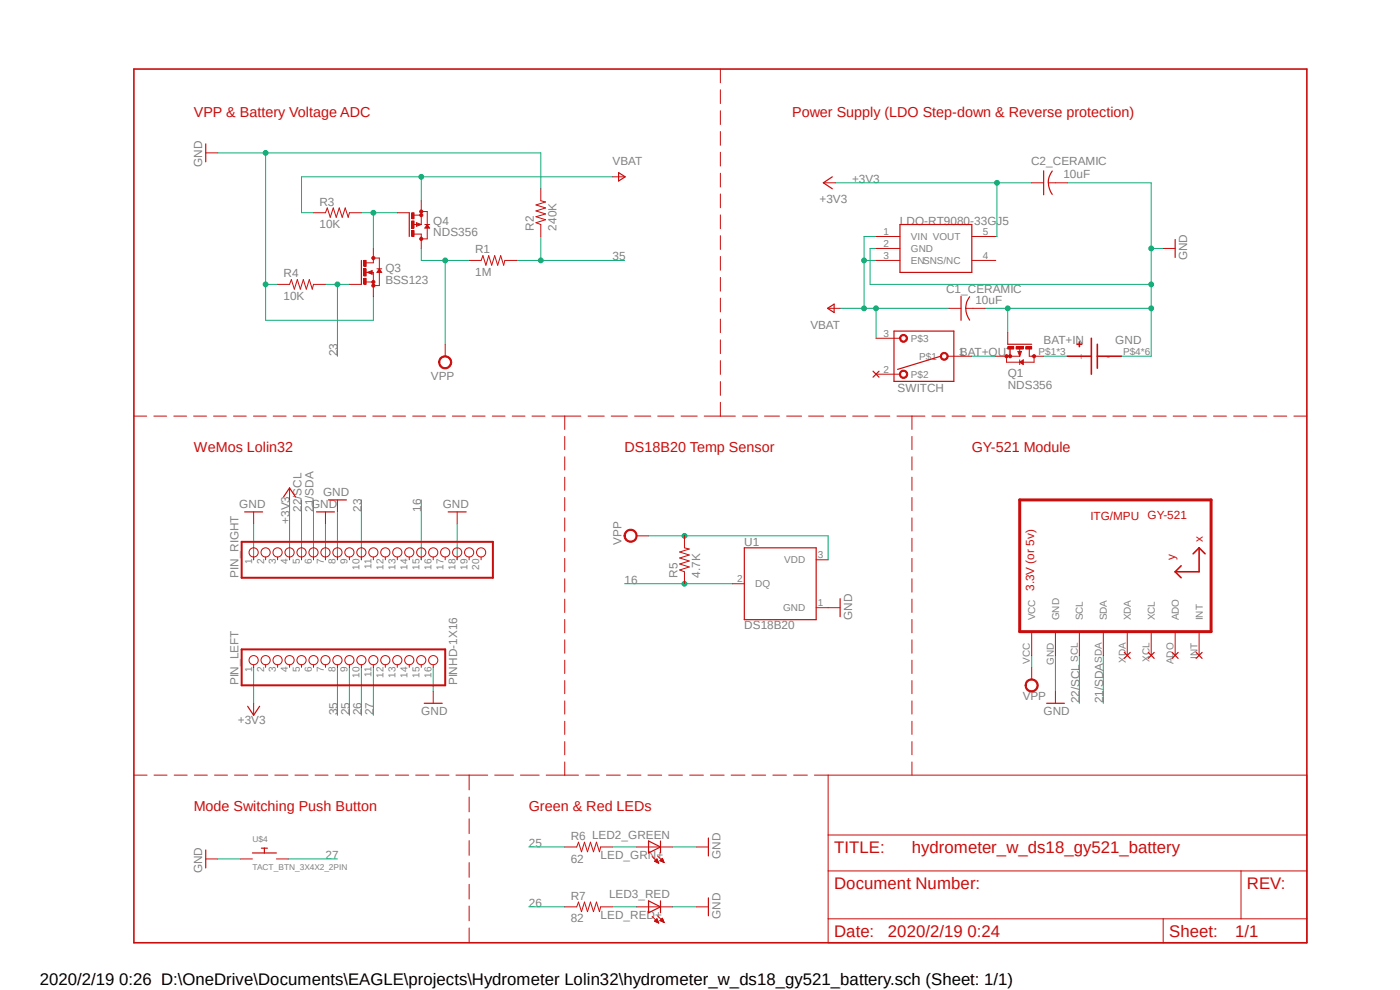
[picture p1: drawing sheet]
<svg xmlns="http://www.w3.org/2000/svg" width="297mm" height="210mm" viewBox="0 0 297 210" stroke-linecap="round" stroke-linejoin="round" font-family="sans-serif">
<path d="M27.9 14.3l249.7 186.2M277.6 14.3l-249.7 186.2" fill="none" stroke="#fff" stroke-width=".21"/>
<path d="M76.7 45.1h7.6M79.2 45.1v7.6" fill="none" stroke="#0dab76" stroke-width=".21"/>
<circle cx="79.2" cy="45.1" r=".51" fill="#0dab76"/>
<g fill="none" stroke="#0dab76" stroke-width=".21">
<path d="M109.6 55.2h22.9M114.7 50.2v5"/>
<circle cx="79.2" cy="45.1" r=".51"/>
</g>
<circle cx="114.7" cy="55.2" r=".51" fill="#0dab76"/>
<g fill="none" stroke="#0dab76" stroke-width=".21">
<path d="M46.2 32.4h68.5v7.6M56.3 32.4v27.9h2.6M71.6 141.6v10.1"/>
<circle cx="114.7" cy="55.2" r=".51"/>
</g>
<circle cx="56.3" cy="32.4" r=".51" fill="#0dab76"/>
<g fill="none" stroke="#0dab76" stroke-width=".21">
<path d="M56.3 60.3v7.6h22.9v-5"/>
<circle cx="56.3" cy="32.4" r=".51"/>
</g>
<circle cx="56.3" cy="60.3" r=".51" fill="#0dab76"/>
<g fill="none" stroke="#0dab76" stroke-width=".21">
<path d="M226.4 38.8h17.8v13.9"/>
<circle cx="56.3" cy="60.3" r=".51"/>
</g>
<circle cx="244.2" cy="52.7" r=".51" fill="#0dab76"/>
<g fill="none" stroke="#0dab76" stroke-width=".21">
<path d="M246.8 52.7h-2.6v22.9M244.2 65.4h-30.4v5.1"/>
<circle cx="244.2" cy="52.7" r=".51"/>
</g>
<circle cx="244.2" cy="65.4" r=".51" fill="#0dab76"/>
<g fill="none" stroke="#0dab76" stroke-width=".21">
<path d="M209 65.4h4.8M237.9 75.6h6.3"/>
<circle cx="244.2" cy="65.4" r=".51"/>
</g>
<circle cx="213.8" cy="65.4" r=".51" fill="#0dab76"/>
<g fill="none" stroke="#0dab76" stroke-width=".21">
<path d="M184.6 60.3h59.6"/>
<circle cx="213.8" cy="65.4" r=".51"/>
</g>
<circle cx="244.2" cy="60.3" r=".51" fill="#0dab76"/>
<g fill="none" stroke="#0dab76" stroke-width=".21">
<path d="M185.8 52.7h-1.2v7.6M69 60.3h5.1M71.6 60.3v15.3M53.8 111.1v7.6M64 106v12.7M69 111.1v7.6M71.6 108.6v10.1M97 111.1v7.6M223.9 139v7.6M229 139v10.2M91.9 141.6v5M142.7 179.7h5"/>
<path d="M46.2 182.2h4.8M142.7 192.4h5"/>
<circle cx="244.2" cy="60.3" r=".51"/>
</g>
<circle cx="71.6" cy="60.3" r=".51" fill="#0dab76"/>
<g fill="none" stroke="#0dab76" stroke-width=".21">
<path d="M66.5 106v12.7M76.7 106v12.7M132.5 123.8h22.9M234.1 139v10.2M79.2 141.6v10.1M61.2 182.2h10.4"/>
<circle cx="71.6" cy="60.3" r=".51"/>
</g>
<circle cx="145.2" cy="123.8" r=".51" fill="#0dab76"/>
<g fill="none" stroke="#0dab76" stroke-width=".21">
<path d="M89.4 52.7v2.5h10.1M89.4 106v12.7M74.1 141.6v10.1M76.7 141.6v10.1M112.2 179.7h7.6M130 179.7h5M112.2 192.4h7.6M130 192.4h5"/>
<circle cx="145.2" cy="123.8" r=".51"/>
</g>
<circle cx="94.4" cy="55.2" r=".51" fill="#0dab76"/>
<g fill="none" stroke="#0dab76" stroke-width=".21">
<path d="M94.4 55.2v17.8M137.6 113.7h38.1"/>
<circle cx="94.4" cy="55.2" r=".51"/>
</g>
<circle cx="145.2" cy="113.7" r=".51" fill="#0dab76"/>
<g fill="none" stroke="#0dab76" stroke-width=".21">
<path d="M177.2 38.8h41.7M211.5 38.8v11.4h-.3M206.2 75.6h5M221.4 75.6h5M175.7 113.7v5M218.9 139v2.6"/>
<circle cx="145.2" cy="113.7" r=".51"/>
</g>
<circle cx="211.5" cy="38.8" r=".51" fill="#0dab76"/>
<g fill="none" stroke="#0dab76" stroke-width=".21">
<path d="M183.3 50.2h2.5M183.3 55.2v10.2M178.2 65.4h23.1M61.4 106v12.7M53.8 141.6v7.6"/>
<circle cx="211.5" cy="38.8" r=".51"/>
</g>
<circle cx="183.3" cy="65.4" r=".51" fill="#0dab76"/>
<g fill="none" stroke="#0dab76" stroke-width=".21">
<path d="M183.3 50.2v5h2.5"/>
<circle cx="183.3" cy="65.4" r=".51"/>
</g>
<circle cx="183.3" cy="55.2" r=".51" fill="#0dab76"/>
<g fill="none" stroke="#0dab76" stroke-width=".21">
<path d="M185.8 65.4v6.4"/>
<circle cx="183.3" cy="55.2" r=".51"/>
</g>
<circle cx="185.8" cy="65.4" r=".51" fill="#0dab76"/>
<g fill="none" stroke="#0dab76" stroke-width=".21">
<path d="M89.4 37.5v5.1M130 37.5h-66v7.6h2.5"/>
<circle cx="185.8" cy="65.4" r=".51"/>
</g>
<circle cx="89.4" cy="37.5" r=".51" fill="#0dab76"/>
<circle cx="89.4" cy="37.5" r=".51" fill="none" stroke="#0dab76" stroke-width=".21"/>
<g fill="none" stroke="#c90d0c" stroke-width=".21">
<path d="M152.8 14.6v3M152.8 19v3M43.6 32.4h2.6M152.8 23.5v2.9M152.8 27.9v2.9M152.8 32.3v2.9M152.8 36.7v3M66.5 45.1h2.5l.4-1 .7 2 .6-2 .6 2 .7-2 .6 2 .6-2 .7 2 .2-1h2.6M77.7 59.8h1.5M77.9 57.8l1.1-.4v.8zM79.2 54.7h1.3v5.9h-1.3v-2.8h-1.5M79.2 55.2v.6h-1.5"/>
<path d="M80 57h1M80.5 57l.5 .8h-1zM99.5 55.2h2.6l.3-1 .7 2.1 .6-2.1 .6 2.1 .6-2.1 .7 2.1 .6-2.1 .6 2.1 .3-1.1h2.5M114.7 40v2.6l1 .2-2 .7 2 .6-2 .6 2 .7-2 .6 2 .6-2 .6 1 .4v2.6M152.8 41.1v3M152.8 45.6v2.9M152.8 50v2.9M152.8 54.4v2.9M152.8 58.8v3M58.9 60.3h2.5l.4-1 .6 2 .7-2 .6 2 .6-2 .7 2 .6-2 .7 2 .2-1h2.5M152.8 63.2v3M152.8 67.7v2.9"/>
<path d="M152.8 72.1v2.9M152.8 76.5v2.9M28.4 88.3h2.7M32.6 88.3h2.7M36.9 88.3h2.7M41.1 88.3h2.7M45.3 88.3h2.7M49.5 88.3h2.7M53.8 88.3h2.7M58 88.3h2.7M62.2 88.3h2.7M66.4 88.3h2.7"/>
<path d="M70.7 88.3h2.7M74.8 88.3h2.8M79.1 88.3h2.7M83.3 88.3h2.7M87.5 88.3h2.8M91.7 88.3h2.8M96 88.3h2.7M100.2 88.3h2.7M104.4 88.3h2.7M108.7 88.3h2.7M112.9 88.3h2.7M117.1 88.3h6.1"/>
<path d="M119.8 88.3v2.8M119.8 92.6v2.8M119.8 96.9v2.8M124.8 88.3h3.4M129.7 88.3h3.4M134.6 88.3h3.4M139.5 88.3h3.5M144.5 88.3h3.4M149.4 88.3h6.6M152.8 80.9v3M152.8 85.3v3M157.5 88.3h3.2"/>
<path d="M162.2 88.3h3.2M166.9 88.3h3.2M171.5 88.3h3.2M176.2 88.3h3.2M180.9 88.3h3.2M185.6 88.3h3.2M190.3 88.3h5.9M193.5 88.3v2.8M193.5 92.6v2.8M193.5 96.9v2.8M197.7 88.3h2.8M202 88.3h2.8"/>
<path d="M206.2 88.3h2.8M210.5 88.3h2.8M214.8 88.3h2.8M219 88.3h2.8M223.3 88.3h2.8M227.6 88.3h2.7M231.8 88.3h2.8M236.1 88.3h2.7M240.4 88.3h2.7M244.6 88.3h2.8M248.9 88.3h2.8M253.2 88.3h2.7"/>
<path d="M257.4 88.3h2.8M261.7 88.3h2.8M265.9 88.3h2.8M270.2 88.3h2.8M274.5 88.3h2.7M119.8 101.2v2.8M119.8 105.5v2.8M119.8 109.9v2.7M119.8 114.2v2.8M119.8 118.4v2.9M193.5 101.2v2.8M193.5 105.5v2.8"/>
<path d="M193.5 109.9v2.7M193.5 114.2v2.8M193.5 118.4v2.9M119.8 122.8v2.8M119.8 127.1v2.8M119.8 131.4v2.8M119.8 135.7v2.9M193.5 122.8v2.8M193.5 127.1v2.8M193.5 131.4v2.8M193.5 135.7v2.9M119.8 140v2.9"/>
<path d="M119.8 144.4v2.8M119.8 148.7v2.8M119.8 153v2.8M119.8 157.3v2.8M193.5 140v2.9M193.5 144.4v2.8M193.5 148.7v2.8M193.5 153v2.8M193.5 157.3v2.8M28.4 164.4h2.8M32.7 164.4h2.7M37 164.4h2.7"/>
<path d="M41.2 164.4h2.8M45.5 164.4h2.8M49.7 164.4h2.8M54 164.4h2.8M58.3 164.4h2.8M62.6 164.4h2.8M66.8 164.4h2.8M71.1 164.4h2.8M75.4 164.4h2.7M79.7 164.4h2.7M83.9 164.4h2.8M88.2 164.4h2.8"/>
<path d="M92.5 164.4h2.7M96.7 164.4h6.8M99.5 164.4v3.2M99.5 169.1v3.1M99.5 173.7v3.1M99.5 178.3v3.1M104.9 164.4h4M110.4 164.4h4M115.9 164.4h6.8M119.8 161.6v2.8M124.2 164.4h2.9M128.7 164.4h2.9"/>
<path d="M133.1 164.4h2.9M137.5 164.4h2.9M141.9 164.4h2.9M146.3 164.4h2.9M150.7 164.4h2.9M155.1 164.4h2.9M159.5 164.4h2.9M164 164.4h2.8M168.4 164.4h2.9M172.8 164.4h104.4v35.6h-101.5v-35.6M175.7 177.1h101.5M193.5 161.6v2.8"/>
<path d="M43.6 182.2h2.6M99.5 183v3.1M99.5 187.6v3.1M99.5 192.2v3.1M99.5 196.8v3.2M175.7 184.7h101.5M175.7 194.9h101.5M246.8 194.9v5.1M263.3 184.7v10.2"/>
</g>
<path d="M28.4 14.6h248.8v185.4h-248.8z" fill="none" stroke="#c90d0c" stroke-width=".34"/>
<path d="M43.6 30.5v3.8M76.7 55.2v5.1M78.2 57.8l.6 .2v-.5l-.5 .3M80.5 57.3l.2 .4h-.5zM43.6 180.3v3.8" fill="none" stroke="#c90d0c" stroke-width=".25"/>
<circle cx="79.2" cy="60.6" r=".33" fill="#c90d0c"/>
<circle cx="79.2" cy="60.6" r=".33" fill="none" stroke="#c90d0c" stroke-width=".21"/>
<circle cx="79.2" cy="59.8" r=".33" fill="#c90d0c"/>
<circle cx="79.2" cy="59.8" r=".33" fill="none" stroke="#c90d0c" stroke-width=".21"/>
<circle cx="79.2" cy="54.7" r=".33" fill="#c90d0c"/>
<circle cx="79.2" cy="54.7" r=".33" fill="none" stroke="#c90d0c" stroke-width=".21"/>
<path d="M77.2 55.2h.5v1.3h-.5z" fill-rule="evenodd" fill="#c90d0c"/>
<path d="M77.2 55.2h.5v1.3h-.5z" fill="none" stroke="#c90d0c" stroke-width=".21"/>
<path d="M77.2 59.1h.5v1.2h-.5z" fill-rule="evenodd" fill="#c90d0c"/>
<path d="M77.2 59.1h.5v1.2h-.5z" fill="none" stroke="#c90d0c" stroke-width=".21"/>
<path d="M77.2 57h.5v1.5h-.5z" fill-rule="evenodd" fill="#c90d0c"/>
<path d="M77.2 57h.5v1.5h-.5zM79.2 52.7v2.5M87.8 49.7h1.6v.5M87.8 47.6h1.6M87.8 45.6h1.6M88.3 47.2l1.1 .4-1.1 .4zM89.4 47.6v-2.7h1.2v5.8h-1.2M90.1 47.6h1M90.6 47.6l.5 .8h-1zM74.1 60.3h2.6M79.2 60.3v2.6" fill="none" stroke="#c90d0c" stroke-width=".21"/>
<path d="M86.8 45.1v5.1M88.9 47.6l-.4-.1v.3l.5-.2M90.6 47.9l.3 .4h-.5z" fill="none" stroke="#c90d0c" stroke-width=".25"/>
<circle cx="89.4" cy="44.9" r=".33" fill="#c90d0c"/>
<circle cx="89.4" cy="44.9" r=".33" fill="none" stroke="#c90d0c" stroke-width=".21"/>
<circle cx="89.4" cy="45.6" r=".33" fill="#c90d0c"/>
<circle cx="89.4" cy="45.6" r=".33" fill="none" stroke="#c90d0c" stroke-width=".21"/>
<circle cx="89.4" cy="50.7" r=".33" fill="#c90d0c"/>
<circle cx="89.4" cy="50.7" r=".33" fill="none" stroke="#c90d0c" stroke-width=".21"/>
<path d="M87.3 48.9h.5v1.3h-.5z" fill-rule="evenodd" fill="#c90d0c"/>
<path d="M87.3 48.9h.5v1.3h-.5z" fill="none" stroke="#c90d0c" stroke-width=".21"/>
<path d="M87.3 45.1h.5v1.3h-.5z" fill-rule="evenodd" fill="#c90d0c"/>
<path d="M87.3 45.1h.5v1.3h-.5z" fill="none" stroke="#c90d0c" stroke-width=".21"/>
<path d="M87.3 46.9h.5v1.5h-.5z" fill-rule="evenodd" fill="#c90d0c"/>
<g fill="none" stroke="#c90d0c" stroke-width=".21">
<path d="M218.9 38.8h2.5M222.4 38.8h4M84.3 45.1h2.5M87.3 46.9h.5v1.5h-.5zM89.4 42.6v2.5M89.4 50.2v2.5M246.8 52.7h2.5M214.3 74v1.6M215.9 74.5h.8l-.4 1.1zM216.3 75.6h-2.8v1.2h5.9v-1.2M216.3 74v1.6M216.3 76.3v1"/>
<path d="M216.3 76.8l.8-.5v1zM218.4 74v1.6h.5M145.2 113.7v2.5l1 .3-2 .6 2 .6-2 .7 2 .6-2 .6 2 .7-2 .6 1 .4v2.5M119.8 179.7h2.5l.4-1.1 .7 2.1 .6-2.1 .6 2.1 .7-2.1 .6 2.1 .6-2.1 .7 2.1 .2-1h2.6M135 179.7h7.7M147.7 179.7h2.6M119.8 192.4h2.5l.4-1.1 .7 2.1 .6-2.1 .6 2.1 .7-2.1 .6 2.1 .6-2.1 .7 2.1 .2-1h2.6M135 192.4h7.7M138.3 181.7l1.4 1.4M138.3 194.4l1.4 1.4M138.9 182.7l.5-.5 .3 .9zM138.9 195.4l.5-.5 .3 .9z"/>
<path d="M138.9 182.7h.7M138.9 195.4h.7M139 182.6h.5M139 195.3h.5M139 182.8h.6M139 195.5h.6M139.1 182.5h.4M139.1 195.2h.4M139.1 182.4h.3M139.1 195.1h.3M139.2 182.9h.5M139.2 182.3h.2"/>
<path d="M139.2 195.6h.5M139.2 195h.2M139.3 182.2h.1M139.3 194.9h.1M139.4 183h.3M139.4 195.7h.3M139.5 181.6l1.4 1.4M139.5 194.3l1.4 1.4M139.6 183h.1M139.7 195.7h.1M140 182.6l.9 .4M140 182.6l.5-.5 .4 .9"/>
<path d="M140 182.6h.7M140 195.3h.8M140.1 182.5h.6M140.1 195.2h.6M140.2 182.4h.5M140.2 195.1h.5M140.3 182.7h.5M140.3 182.3h.3M140.3 195.4h.5M140.3 195h.3M140.3 182.2h.3M140.3 194.9h.3"/>
<path d="M140.4 182.2h.1M140.4 194.9h.1M140.5 182.8h.3M140.5 195.5h.3M140.5 194.8l.4 .9-.9-.4zM140.7 182.9h.1M140.7 195.6h.1M140.8 183h.1M147.7 192.4h2.6"/>
</g>
<g fill="none" stroke="#c90d0c" stroke-width=".25">
<path d="M221.4 36.2v5.1M222.4 38.8a4.4 4.4 0 0 0 .8 2.4M223.2 36.3a4 4 0 0 0-.8 2.5M249.3 50.8v3.8M213.8 73h5.1M216.3 75.1l-.1-.4h.3l-.2 .5M216.6 76.8l.4-.2v.5zM137.6 178.4l2.5 1.3-2.5 1.2zM140.1 178.4v2.5M150.3 177.8v3.8M137.6 191.1l2.5 1.3-2.5 1.2zM140.1 191.1v2.5"/>
<path d="M150.3 190.5v3.8"/>
</g>
<circle cx="213.5" cy="75.6" r=".33" fill="#c90d0c"/>
<circle cx="213.5" cy="75.6" r=".33" fill="none" stroke="#c90d0c" stroke-width=".21"/>
<circle cx="214.3" cy="75.6" r=".33" fill="#c90d0c"/>
<circle cx="214.3" cy="75.6" r=".33" fill="none" stroke="#c90d0c" stroke-width=".21"/>
<circle cx="219.4" cy="75.6" r=".33" fill="#c90d0c"/>
<circle cx="219.4" cy="75.6" r=".33" fill="none" stroke="#c90d0c" stroke-width=".21"/>
<path d="M217.6 73.5h1.3v.5h-1.3z" fill-rule="evenodd" fill="#c90d0c"/>
<path d="M217.6 73.5h1.3v.5h-1.3z" fill="none" stroke="#c90d0c" stroke-width=".21"/>
<path d="M213.8 73.5h1.3v.5h-1.3z" fill-rule="evenodd" fill="#c90d0c"/>
<path d="M213.8 73.5h1.3v.5h-1.3z" fill="none" stroke="#c90d0c" stroke-width=".21"/>
<path d="M215.6 73.5h1.5v.5h-1.5z" fill-rule="evenodd" fill="#c90d0c"/>
<g fill="none" stroke="#c90d0c" stroke-width=".21">
<path d="M185.8 50.2h5.1M185.8 52.7h5.1M185.8 55.2h5.1M206.2 50.2h5M206.2 55.2h5M185.8 79.4h5.1M185.8 71.8h5.1M201.1 75.6h5.1M201.3 65.4h2.6M204.9 65.4h4.1M211.2 75.6h2.6M213.8 70.5v2.5"/>
<path d="M215.6 73.5h1.5v.5h-1.5zM218.9 75.6h2.5M53.8 108.6v2.5M53.8 118.2v.5M56.3 118.2v.5M58.9 118.2v.5M61.4 118.2v.5M64 118.2v.5M66.5 118.2v.5M69 108.6v2.5M69 118.2v.5M71.6 106v2.6"/>
<path d="M71.6 118.2v.5M74.1 118.2v.5M76.7 118.2v.5M79.2 118.2v.5M81.7 118.2v.5M84.3 118.2v.5M86.8 118.2v.5M89.4 118.2v.5M91.9 118.2v.5M94.4 118.2v.5M97 108.6v2.5M97 118.2v.5"/>
<path d="M99.5 118.2v.5M102.1 118.2v.5M173.1 118.7h2.6M155.4 123.8h2.5M173.1 128.9h5.1M218.9 134v5M223.9 134v5M229 134v5M234.1 134v5M239.1 134v5M244.2 134v5M249.3 134v5"/>
<path d="M254.4 134v5M53.8 141v.6M56.3 141v.6M58.9 141v.6M61.4 141v.6M64 141v.6M66.5 141v.6M69 141v.6M71.6 141v.6M74.1 141v.6M76.7 141v.6M79.2 141v.6"/>
<path d="M81.7 141v.6M84.3 141v.6M86.8 141v.6M89.4 141v.6M91.9 141v.6M91.9 146.6v2.6M223.9 146.6v2.6M51 182.2h2.6M58.6 182.2h2.6"/>
<circle cx="53.8" cy="117.2" r=".98"/>
<circle cx="56.3" cy="117.2" r=".98"/>
<circle cx="58.9" cy="117.2" r=".98"/>
<circle cx="61.4" cy="117.2" r=".98"/>
<circle cx="64" cy="117.2" r=".98"/>
<circle cx="66.5" cy="117.2" r=".98"/>
<circle cx="69" cy="117.2" r=".98"/>
<circle cx="71.6" cy="117.2" r=".98"/>
<circle cx="74.1" cy="117.2" r=".98"/>
<circle cx="76.7" cy="117.2" r=".98"/>
<circle cx="79.2" cy="117.2" r=".98"/>
<circle cx="81.7" cy="117.2" r=".98"/>
<circle cx="84.3" cy="117.2" r=".98"/>
<circle cx="86.8" cy="117.2" r=".98"/>
<circle cx="89.4" cy="117.2" r=".98"/>
<circle cx="91.9" cy="117.2" r=".98"/>
<circle cx="94.4" cy="117.2" r=".98"/>
<circle cx="97" cy="117.2" r=".98"/>
<circle cx="99.5" cy="117.2" r=".98"/>
<circle cx="102.1" cy="117.2" r=".98"/>
<circle cx="53.8" cy="140" r=".98"/>
<circle cx="56.3" cy="140" r=".98"/>
<circle cx="58.9" cy="140" r=".98"/>
<circle cx="61.4" cy="140" r=".98"/>
<circle cx="64" cy="140" r=".98"/>
<circle cx="66.5" cy="140" r=".98"/>
<circle cx="69" cy="140" r=".98"/>
<circle cx="71.6" cy="140" r=".98"/>
<circle cx="74.1" cy="140" r=".98"/>
<circle cx="76.7" cy="140" r=".98"/>
<circle cx="79.2" cy="140" r=".98"/>
<circle cx="81.7" cy="140" r=".98"/>
<circle cx="84.3" cy="140" r=".98"/>
<circle cx="86.8" cy="140" r=".98"/>
<circle cx="89.4" cy="140" r=".98"/>
<circle cx="91.9" cy="140" r=".98"/>
</g>
<path d="M226.4 75.6h5.1M228.5 73h1M229 72.5v1M231.5 71.8v7.6M232.8 73v5.1M232.8 75.6h5.1M254.4 116.2v5.1h-5.1M254.4 116.2l-1.3 1.3M254.4 116.2l1.3 1.3M249.3 121.3l1.3 1.3M250.6 120l-1.3 1.3" fill="none" stroke="#c90d0c" stroke-width=".34"/>
<path d="M216.3 106h40.6v28h-40.6z" fill="none" stroke="#c90d0c" stroke-width=".63"/>
<g fill="none" stroke="#c90d0c" stroke-width=".25">
<path d="M190.9 47.6h15.3v10.2h-15.3zM203.9 62.9v5M205.7 62.9a4 4 0 0 0 0 5M51.9 108.6h3.8M67.1 108.6h3.9M69.7 106h3.8M95.1 108.6h3.8M157.9 116.2h15.2v15.2h-15.2zM178.2 127v3.8M90 149.2h3.8M222 149.2h3.8M55.5 179.9h1.2"/>
<path d="M56.1 179.9v1M53.6 180.9h5"/>
</g>
<path d="M51.3 114.9h53.3v7.7h-53.3zM51.3 137.8h43.1v7.6h-43.1z" fill="none" stroke="#c90d0c" stroke-width=".42"/>
<path d="M199.8 74.9a.85 .85 0 0 1 1.3 .3 .85 .85 0 0 1-.6 1.2 .85 .85 0 0 1-1-.8h.2a.59 .59 0 0 1 .9-.5 .59 .59 0 0 1 .1 .9 .59 .59 0 0 1-.9-.2l-.1-.2h-.2z" fill-rule="evenodd" fill="#c90d0c"/>
<path d="M199.8 74.9a.85 .85 0 0 1 1.3 .3 .85 .85 0 0 1-.6 1.2 .85 .85 0 0 1-1-.8h.2a.59 .59 0 0 1 .9-.5 .59 .59 0 0 1 .1 .9 .59 .59 0 0 1-.9-.2l-.1-.2h-.2z" fill="none" stroke="#c90d0c" stroke-width=".21"/>
<path d="M191.1 78.7a.89 .89 0 0 1 1.4 .3 .89 .89 0 0 1-.6 1.3 .89 .89 0 0 1-1.1-.9h.3a.64 .64 0 0 1 .9-.5 .64 .64 0 0 1 .1 1 .64 .64 0 0 1-1-.2v-.3h-.3z" fill-rule="evenodd" fill="#c90d0c"/>
<path d="M191.1 78.7a.89 .89 0 0 1 1.4 .3 .89 .89 0 0 1-.6 1.3 .89 .89 0 0 1-1.1-.9h.3a.64 .64 0 0 1 .9-.5 .64 .64 0 0 1 .1 1 .64 .64 0 0 1-1-.2v-.3h-.3z" fill="none" stroke="#c90d0c" stroke-width=".21"/>
<path d="M191.1 71.1a.85 .85 0 0 1 1.3 .3 .85 .85 0 0 1-.5 1.2 .85 .85 0 0 1-1.1-.8h.3a.59 .59 0 0 1 .8-.5 .59 .59 0 0 1 .2 .9 .59 .59 0 0 1-1-.2v-.2h-.3z" fill-rule="evenodd" fill="#c90d0c"/>
<path d="M191.1 71.1a.85 .85 0 0 1 1.3 .3 .85 .85 0 0 1-.5 1.2 .85 .85 0 0 1-1.1-.8h.3a.59 .59 0 0 1 .8-.5 .59 .59 0 0 1 .2 .9 .59 .59 0 0 1-1-.2v-.2h-.3z" fill="none" stroke="#c90d0c" stroke-width=".21"/>
<path d="M189.7 70.2h12.7v10.7h-12.7zM199.6 75.6l-9.2 2.8" fill="none" stroke="#c90d0c" stroke-width=".25"/>
<path d="M93.3 75.9a1.4 1.4 0 0 1 2.3 .1 1.4 1.4 0 0 1-.7 2.1 1.4 1.4 0 0 1-1.9-1.3h.3a1.15 1.15 0 0 1 1.7-.9 1.15 1.15 0 0 1 .2 1.9 1.15 1.15 0 0 1-1.9-.6v-.4h-.3z" fill-rule="evenodd" fill="#c90d0c"/>
<path d="M93.3 75.9a1.4 1.4 0 0 1 2.3 .1 1.4 1.4 0 0 1-.7 2.1 1.4 1.4 0 0 1-1.9-1.3h.3a1.15 1.15 0 0 1 1.7-.9 1.15 1.15 0 0 1 .2 1.9 1.15 1.15 0 0 1-1.9-.6v-.4h-.3zM94.4 73v2.6" fill="none" stroke="#c90d0c" stroke-width=".21"/>
<path d="M132.7 112.8a1.39 1.39 0 0 1 2.2 .1 1.39 1.39 0 0 1-.8 2.1 1.39 1.39 0 0 1-1.7-1.3h.2a1.15 1.15 0 0 1 1.6-1.2 1.15 1.15 0 0 1 .4 1.9 1.15 1.15 0 0 1-1.9-.4l-.1-.3h-.2z" fill-rule="evenodd" fill="#c90d0c"/>
<path d="M132.7 112.8a1.39 1.39 0 0 1 2.2 .1 1.39 1.39 0 0 1-.8 2.1 1.39 1.39 0 0 1-1.7-1.3h.2a1.15 1.15 0 0 1 1.6-1.2 1.15 1.15 0 0 1 .4 1.9 1.15 1.15 0 0 1-1.9-.4l-.1-.3h-.2zM135 113.7h2.6" fill="none" stroke="#c90d0c" stroke-width=".21"/>
<path d="M217.8 144.5a1.41 1.41 0 0 1 2.2 0 1.41 1.41 0 0 1-.7 2.2 1.41 1.41 0 0 1-1.8-1.3h.2a1.15 1.15 0 0 1 1.7-1 1.15 1.15 0 0 1 .2 2 1.15 1.15 0 0 1-1.8-.6l-.1-.4h-.2z" fill-rule="evenodd" fill="#c90d0c"/>
<path d="M130 37.5h2.5M174.7 38.8h2.5M175.7 65.4h2.5M61.4 103.5v2.5M53.8 149.2v2.5M217.8 144.5a1.41 1.41 0 0 1 2.2 0 1.41 1.41 0 0 1-.7 2.2 1.41 1.41 0 0 1-1.8-1.3h.2a1.15 1.15 0 0 1 1.7-1 1.15 1.15 0 0 1 .2 2 1.15 1.15 0 0 1-1.8-.6l-.1-.4h-.2zM218.9 141.6v2.5" fill="none" stroke="#c90d0c" stroke-width=".21"/>
<g fill="none" stroke="#c90d0c" stroke-width=".25">
<path d="M131.2 36.6l1.4 .9-1.4 .9zM176.6 37.5l-1.9 1.3 1.9 1.2M175.6 65.4l1.4-.9v1.8zM185.2 78.7l1.3 1.3M186.5 78.7l-1.3 1.3M60.2 105.4l1.2-1.9 1.3 1.9M238.5 138.4l1.3 1.3M239.8 138.4l-1.3 1.3M243.6 138.4l1.3 1.3M244.9 138.4l-1.3 1.3M248.7 138.4l1.2 1.3M249.9 138.4l-1.2 1.3"/>
<path d="M253.7 138.4l1.3 1.3M255 138.4l-1.3 1.3M52.5 149.8l1.3 1.9 1.3-1.9"/>
</g>
<g font-size="3.6" fill="#c90d0c">
<text x="177" y="180.9">TITLE:</text>
<text x="193.5" y="180.9">hydrometer_w_ds18_gy521_battery</text>
<text x="177" y="188.6">Document Number:</text>
<text x="264.5" y="188.6">REV:</text>
<text x="177" y="198.7">Date:</text>
<text x="188.4" y="198.7">2020/2/19 0:24</text>
<text x="248" y="198.7">Sheet:</text>
<text x="262" y="198.7">1/1</text>
</g>
<text font-size="3.6" x="8.4" y="208.9">2020/2/19 0:26 D:\OneDrive\Documents\EAGLE\projects\Hydrometer Lolin32\hydrometer_w_ds18_gy521_battery.sch (Sheet: 1/1)</text>
<g font-size="3" fill="#c90d0c">
<text x="41.1" y="24.8">VPP &amp; Battery Voltage ADC</text>
<text x="168.1" y="24.8">Power Supply (LDO Step-down &amp; Reverse protection)</text>
<text x="41.1" y="95.9">WeMos Lolin32</text>
<text x="132.5" y="95.9">DS18B20 Temp Sensor</text>
<text x="206.2" y="95.9">GY-521 Module</text>
<text x="41.1" y="172">Mode Switching Push Button</text>
<text x="112.2" y="172">Green &amp; Red LEDs</text>
</g>
<g font-size="2.5" fill="#808080">
<text x="42.9" y="35.5" transform="rotate(-90 42.9 35.5)">GND</text>
<text x="130" y="35">VBAT</text>
<text x="218.7" y="35">C2_CERAMIC</text>
<text x="180.8" y="38.8">+3V3</text>
<text x="225.6" y="37.8">10uF</text>
<text x="67.8" y="43.6">R3</text>
<text x="91.9" y="47.7">Q4</text>
<text x="173.9" y="43.1">+3V3</text>
<text x="190.9" y="47.7">LDO-RT9080-33GJ5</text>
<text x="67.8" y="48.4">10K</text>
<text x="91.9" y="50.2">NDS356</text>
<text x="100.8" y="53.8">R1</text>
<text x="113.2" y="48.9" transform="rotate(-90 113.2 48.9)">R2</text>
<text x="118" y="48.9" transform="rotate(-90 118 48.9)">240K</text>
<text x="60.2" y="58.8">R4</text>
<text x="81.7" y="57.8">Q3</text>
<text x="100.8" y="58.5">1M</text>
<text x="130" y="55.2">35</text>
<text x="251.8" y="55.2" transform="rotate(-90 251.8 55.2)">GND</text>
<text x="60.2" y="63.6">10K</text>
<text x="81.7" y="60.3">BSS123</text>
<text x="200.7" y="62.1">C1_CERAMIC</text>
<text x="206.9" y="64.5">10uF</text>
<text x="171.9" y="69.7">VBAT</text>
<text x="71.6" y="75.6" transform="rotate(-90 71.6 75.6)">23</text>
<text x="203.6" y="75.6">BAT+OUT</text>
<text x="221.4" y="73">BAT+IN</text>
<text x="236.6" y="73">GND</text>
<text x="91.4" y="80.5">VPP</text>
<text x="190.4" y="83.2">SWITCH</text>
<text x="213.8" y="82.4">NDS356</text>
<text x="213.8" y="79.9">Q1</text>
<text x="50.8" y="107.8">GND</text>
<text x="66" y="107.8">GND</text>
<text x="68.5" y="105.3">GND</text>
<text x="93.9" y="107.8">GND</text>
<text x="61.4" y="111.1" transform="rotate(-90 61.4 111.1)">+3V3</text>
<text x="64" y="108.6" transform="rotate(-90 64 108.6)">22/SCL</text>
<text x="66.5" y="108.6" transform="rotate(-90 66.5 108.6)">21/SDA</text>
<text x="76.7" y="108.6" transform="rotate(-90 76.7 108.6)">23</text>
<text x="89.4" y="108.6" transform="rotate(-90 89.4 108.6)">16</text>
<text x="131.9" y="115.6" transform="rotate(-90 131.9 115.6)">VPP</text>
<text x="157.9" y="115.9">U1</text>
<text x="50.6" y="122.6" transform="rotate(-90 50.6 122.6)">PIN_RIGHT</text>
<text x="132.5" y="123.8">16</text>
<text x="143.7" y="122.6" transform="rotate(-90 143.7 122.6)">R5</text>
<text x="148.5" y="122.6" transform="rotate(-90 148.5 122.6)">4.7K</text>
<text x="180.8" y="131.4" transform="rotate(-90 180.8 131.4)">GND</text>
<text x="157.9" y="133.5">DS18B20</text>
<text x="50.6" y="145.4" transform="rotate(-90 50.6 145.4)">PIN_LEFT</text>
<text x="97" y="145.4" transform="rotate(-90 97 145.4)">PINHD-1X16</text>
<text x="217" y="148.5">VPP</text>
<text x="229" y="149.2" transform="rotate(-90 229 149.2)">22/SCL</text>
<text x="234.1" y="149.2" transform="rotate(-90 234.1 149.2)">21/SDA</text>
<text x="50.5" y="153.5">+3V3</text>
<text x="71.6" y="151.7" transform="rotate(-90 71.6 151.7)">35</text>
<text x="74.1" y="151.7" transform="rotate(-90 74.1 151.7)">25</text>
<text x="76.7" y="151.7" transform="rotate(-90 76.7 151.7)">26</text>
<text x="79.2" y="151.7" transform="rotate(-90 79.2 151.7)">27</text>
<text x="89.4" y="151.7">GND</text>
<text x="221.4" y="151.7">GND</text>
<text x="112.2" y="179.7">25</text>
<text x="121.1" y="178.2">R6 LED2_GREEN</text>
<text x="42.9" y="185.3" transform="rotate(-90 42.9 185.3)">GND</text>
<text x="69" y="182.2">27</text>
<text x="121.1" y="183">62</text>
<text x="127.4" y="182.2">LED_GRN+</text>
<text x="152.8" y="182.2" transform="rotate(-90 152.8 182.2)">GND</text>
<text x="121.1" y="190.9">R7</text>
<text x="129.2" y="190.6">LED3_RED</text>
<text x="112.2" y="192.4">26</text>
<text x="121.1" y="195.7">82</text>
<text x="127.4" y="194.9">LED_RED+</text>
<text x="152.8" y="194.9" transform="rotate(-90 152.8 194.9)">GND</text>
</g>
<g font-size="2.5" fill="#c90d0c">
<text x="231.4" y="110.4">ITG/MPU</text>
<text x="243.5" y="110.1">GY-521</text>
<text x="249.3" y="118.7" transform="rotate(-90 249.3 118.7)">y</text>
<text x="255.1" y="114.9" transform="rotate(-90 255.1 114.9)">x</text>
<text x="219.4" y="125.3" transform="rotate(-90 219.4 125.3)">3.3V (or 5v)</text>
</g>
<g font-size="2.1" fill="#808080">
<text x="187.4" y="49.8">1</text>
<text x="187.4" y="52.4">2</text>
<text x="193.3" y="50.9">VIN VOUT</text>
<text x="193.3" y="53.5">GND</text>
<text x="208.5" y="49.8">5</text>
<text x="187.4" y="54.9">3</text>
<text x="193.3" y="56">ENSNS/NC</text>
<text x="208.5" y="54.9">4</text>
<text x="187.4" y="71.4">3</text>
<text x="193.3" y="72.5">P$3</text>
<text x="195" y="76.3">P$1</text>
<text x="203.4" y="75.2">1</text>
<text x="220.3" y="75.2">P$1*3</text>
<text x="228.8" y="76.3">+</text>
<text x="234.8" y="76.3">-</text>
<text x="238.3" y="75.2">P$4*6</text>
<text x="187.4" y="79">2</text>
<text x="193.3" y="80.1">P$2</text>
<text x="53.5" y="119.7" transform="rotate(-90 53.5 119.7)">1</text>
<text x="56" y="119.7" transform="rotate(-90 56 119.7)">2</text>
<text x="58.5" y="119.7" transform="rotate(-90 58.5 119.7)">3</text>
<text x="61" y="119.7" transform="rotate(-90 61 119.7)">4</text>
<text x="63.6" y="119.7" transform="rotate(-90 63.6 119.7)">5</text>
<text x="66.1" y="119.7" transform="rotate(-90 66.1 119.7)">6</text>
<text x="68.7" y="119.7" transform="rotate(-90 68.7 119.7)">7</text>
<text x="71.2" y="119.7" transform="rotate(-90 71.2 119.7)">8</text>
<text x="73.7" y="119.7" transform="rotate(-90 73.7 119.7)">9</text>
<text x="166.4" y="119.5">VDD</text>
<text x="173.5" y="118.4">3</text>
<text x="76.3" y="120.9" transform="rotate(-90 76.3 120.9)">10</text>
<text x="78.8" y="120.7" transform="rotate(-90 78.8 120.7)">11</text>
<text x="81.4" y="120.9" transform="rotate(-90 81.4 120.9)">12</text>
<text x="83.9" y="120.9" transform="rotate(-90 83.9 120.9)">13</text>
<text x="86.4" y="120.9" transform="rotate(-90 86.4 120.9)">14</text>
<text x="89" y="120.9" transform="rotate(-90 89 120.9)">15</text>
<text x="91.5" y="120.9" transform="rotate(-90 91.5 120.9)">16</text>
<text x="94.1" y="120.9" transform="rotate(-90 94.1 120.9)">17</text>
<text x="96.6" y="120.9" transform="rotate(-90 96.6 120.9)">18</text>
<text x="99.1" y="120.9" transform="rotate(-90 99.1 120.9)">19</text>
<text x="101.7" y="120.9" transform="rotate(-90 101.7 120.9)">20</text>
<text x="156.4" y="123.4">2</text>
<text x="160.2" y="124.6">DQ</text>
<text x="166.1" y="129.7">GND</text>
<text x="173.5" y="128.5">1</text>
<text x="219.6" y="131.6" transform="rotate(-90 219.6 131.6)">VCC</text>
<text x="224.7" y="131.6" transform="rotate(-90 224.7 131.6)">GND</text>
<text x="229.7" y="131.6" transform="rotate(-90 229.7 131.6)">SCL</text>
<text x="234.8" y="131.6" transform="rotate(-90 234.8 131.6)">SDA</text>
<text x="239.9" y="131.6" transform="rotate(-90 239.9 131.6)">XDA</text>
<text x="245" y="131.6" transform="rotate(-90 245 131.6)">XCL</text>
<text x="250.1" y="131.6" transform="rotate(-90 250.1 131.6)">ADO</text>
<text x="255.1" y="131.6" transform="rotate(-90 255.1 131.6)">INT</text>
<text x="53.5" y="142.6" transform="rotate(-90 53.5 142.6)">1</text>
<text x="56" y="142.6" transform="rotate(-90 56 142.6)">2</text>
<text x="58.5" y="142.6" transform="rotate(-90 58.5 142.6)">3</text>
<text x="61" y="142.6" transform="rotate(-90 61 142.6)">4</text>
<text x="63.6" y="142.6" transform="rotate(-90 63.6 142.6)">5</text>
<text x="66.1" y="142.6" transform="rotate(-90 66.1 142.6)">6</text>
<text x="68.7" y="142.6" transform="rotate(-90 68.7 142.6)">7</text>
<text x="71.2" y="142.6" transform="rotate(-90 71.2 142.6)">8</text>
<text x="73.7" y="142.6" transform="rotate(-90 73.7 142.6)">9</text>
<text x="76.3" y="143.8" transform="rotate(-90 76.3 143.8)">10</text>
<text x="78.8" y="143.6" transform="rotate(-90 78.8 143.6)">11</text>
<text x="81.4" y="143.8" transform="rotate(-90 81.4 143.8)">12</text>
<text x="83.9" y="143.8" transform="rotate(-90 83.9 143.8)">13</text>
<text x="86.4" y="143.8" transform="rotate(-90 86.4 143.8)">14</text>
<text x="89" y="143.8" transform="rotate(-90 89 143.8)">15</text>
<text x="91.5" y="143.8" transform="rotate(-90 91.5 143.8)">16</text>
<text x="218.5" y="140.8" transform="rotate(-90 218.5 140.8)">VCC</text>
<text x="223.6" y="141" transform="rotate(-90 223.6 141)">GND</text>
<text x="228.6" y="140.4" transform="rotate(-90 228.6 140.4)">SCL</text>
<text x="233.7" y="140.6" transform="rotate(-90 233.7 140.6)">SDA</text>
<text x="238.8" y="140.6" transform="rotate(-90 238.8 140.6)">XDA</text>
<text x="243.9" y="140.4" transform="rotate(-90 243.9 140.4)">XCL</text>
<text x="249" y="140.9" transform="rotate(-90 249 140.9)">ADO</text>
<text x="254" y="139.7" transform="rotate(-90 254 139.7)">INT</text>
</g>
<g font-size="1.8" fill="#808080">
<text x="53.6" y="178.6">U$4</text>
<text x="53.6" y="184.5">TACT_BTN_3X4X2_2PIN</text>
</g>
</svg>
